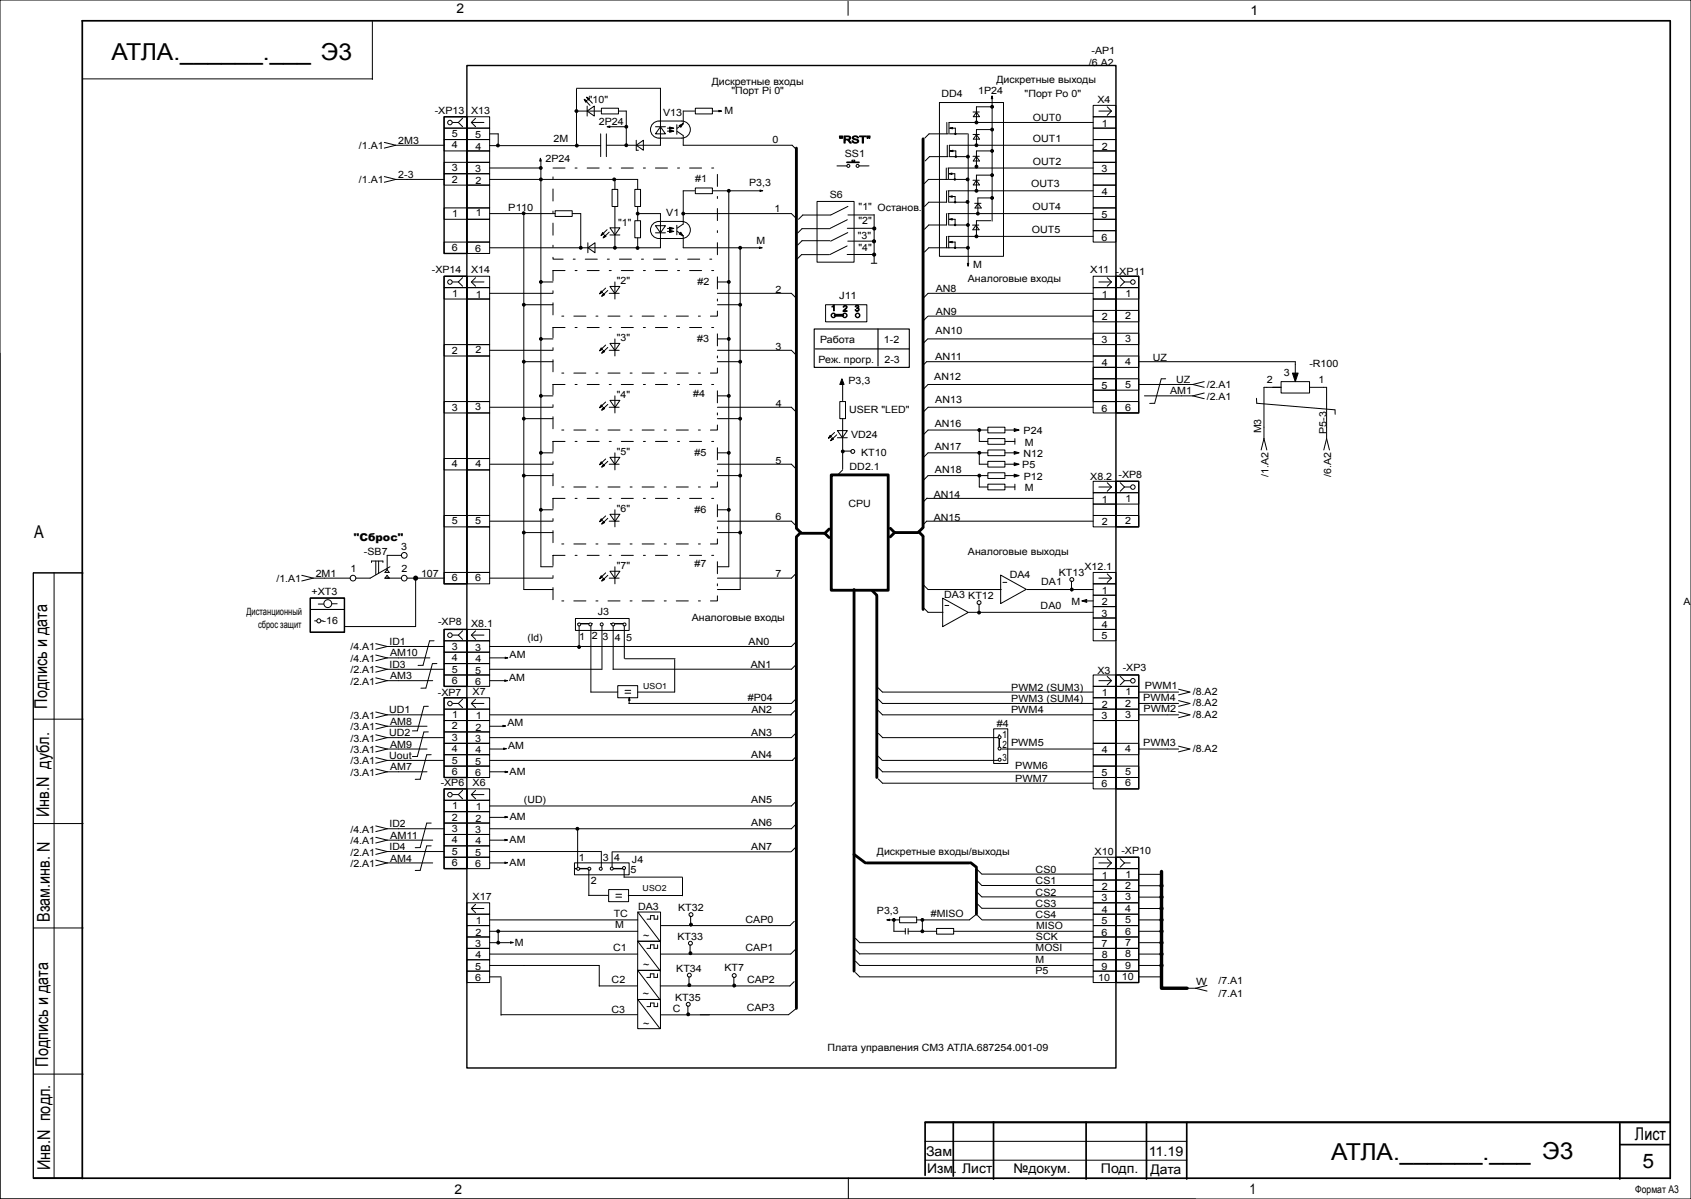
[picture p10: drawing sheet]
<svg xmlns="http://www.w3.org/2000/svg" width="594mm" height="421mm" viewBox="0 0 594 421" stroke-linecap="round" stroke-linejoin="round" font-family="sans-serif">
<g fill="none" stroke="#000" stroke-width=".35">
<path d="M0 0h594v421h-594zM130.8 7.5v20.4M297.9 .4v5M29 27.7h101.9M202 39h9M202.5 31h29.5v20h-19M202.5 31.3v19.7M205.4 35.1l1.8 1.9M206.3 39l2.5-1.7v3.5zM206.3 34.3l1.8 2M206.3 37.3v3.5M211.3 38h6v2h-6z"/>
<path d="M217.3 39h2.7v12.3M244 39h-4v4.5M244.2 38h6.1v2h-6.1zM250.3 39h2.7M135 50l4 1M139 51h4M139 51l-4 1M156 41h8v4h-8zM156 45h8v4h-8zM156 49h8v4h-8zM156 57h8v4h-8zM159 43h2"/>
<path d="M161 43l1.5 1.5M162.5 41.5l-1.5 1.5M172 51.1h39M190 56v143h4.2M211 47v8zM213 47v8zM213.8 44.5h6.4M223.5 51l2.5-1.7v3.5zM223.5 49.3v3.5h.8M229.6 43.2l1.9-.7h8a3 3 0 0 1 3 3 3 3 0 0 1-3 3h-8a3 3 0 0 1-2.8-2 3 3 0 0 1 .9-3.3zM230.3 44.5h3.4M232 44.5l1.7 2.5h-3.4z"/>
<path d="M234.5 46.1h1.7M234.5 45h1.7M237.8 43.8v3.4M237.9 46.2l2 1.3M239.9 43.6l-2 1.5M240 47.5v3.5h38.3l1.5 1.5M333 59h51M333.3 43h50.7M333.4 51h50.6M135 62l4 1M139 63h4M139 63l-4 1"/>
<path d="M156 73h8v4h-8zM156 61h8v4h-8zM172 63h52v3.5M172 75h23M184 75v132h10.2M195 74h6v2h-6zM204 75v11.8M215 66.5h2v6h-2zM216 63v3.5M216 72.5v14.5M223 77.5h2v6h-2zM223 66.5h2v6h-2z"/>
<path d="M224 75h8v12h-60M224 72.5v5M229.2 78.9a2.99 2.99 0 0 1 2.3-1.1h8a3 3 0 0 1 3 3 3 3 0 0 1-3 2.9h-8a3 3 0 0 1-2.7-1.7 3 3 0 0 1 .4-3.1zM230.3 79.3h3.4l-1.7 2.5zM237.8 79.1v3.4M239.9 78.8l-2 1.3M240 75h38l1.5 1.5M244 67h-4v11.8M244.2 66h6.1v2h-6.1zM250.3 67h16.7M256 67v132h-4M282 75.5h9.8"/>
<path d="M333 67h51M333 75h51M156 97h8v4h-8zM156 85h8v4h-8zM159 99h2M161 99l1.5 1.5M162.5 97.5l-1.5 1.5M190 99h4.2M206.5 87l2.5-1.7v3.5zM206.5 85.3v3.5M213.3 80.6l-2 1.9M214 81.5l-2 1.9"/>
<path d="M214.2 80h3.5l-1.7 2.5zM214.2 82.5h3.5M224 83.5v3.5M230.3 81.8h3.4M234.5 80.2h1.7M234.5 81.2h1.7M237.9 81.2l2 1.5M240 82.8v4.2h26.7M252 99h4M260 87v120h-8M333 83h51M392 97h8v4h-8z"/>
<path d="M393.5 97.5l1.5 1.5M395 99h2M395 99l-1.5 1.5M172 103h22.2M184 107h10.2M190 119h4.2M252 103h26l1.5 1.5M252 107h8M252 119h4M392 101h8v4h-8zM392 109h8v4h-8zM392 117h8v4h-8z"/>
<path d="M0 124v297h420M172 123h22.2M184 127h10.2M190 139h4.2M252 127h8M252 123h26l1.5 1.5M252 139h4M392 125h8v4h-8zM392 133h8v4h-8zM172 143h22.2M184 147h10.2M190 159h4.2"/>
<path d="M252 147h8M252 143h26l1.5 1.5M252 159h4M293.2 151.9l-2 1.8M293.9 152.7l-1.9 1.9M294.1 151.2h3.6l-1.8 2.5zM294.1 153.7h3.6M296 147v17.7M392 141h8v4h-8zM172 163h22.2M184 167h10.2M190 179h4.2"/>
<path d="M252 167h8M252 163h26l1.5 1.5M252 179h4M296 165l-1.5 1.5M392 169h8v4h-8zM392 173h8v4h-8zM393.5 169.5l1.5 1.5M395 171h2M395 171l-1.5 1.5M172 183h22.2M184 187h10.2M252 187h8"/>
<path d="M252 183h26l1.5 1.5M392 181h8v4h-8zM11.7 201.1h17.3v212.5h-17.3zM19 201.2v212.6M29.2 201.2h-17.5v212.6M172 203h22.2M279.5 201.5l-1.5 1.5h-26M156 221h8v4h-8zM156 225h8v4h-8zM156 229h8v4h-8zM156 233h8v4h-8zM156 237h8v4h-8z"/>
<path d="M159 223h2M161 223l1.5 1.5M162.5 221.5l-1.5 1.5M172 231h5.2M172 235h39.3M279.5 225.5l-1.5 1.5h-106M392 237h8v4h-8zM393.5 237.5l1.5 1.5M395 239h2M395 239l-1.5 1.5M11.7 252.5h17.5M156 245h8v4h-8z"/>
<path d="M156 249h8v4h-8zM156 253h8v4h-8zM156 257h8v4h-8zM159 247h2M161 247l1.5 1.5M162.5 245.5l-1.5 1.5M172 251h106M279.3 249.5l-1.6 1.5M279.5 257.5l-1.5 1.5h-106M156 277h8v4h-8zM156 261h8v4h-8zM156 265h8v4h-8z"/>
<path d="M156 269h8v4h-8zM159 279h2M161 279l1.5 1.5M162.5 277.5l-1.5 1.5M172 267h106.5M172 271h5.5M279.8 265.5l-1.5 1.5M11.7 289.2h17.5M156 281h8v4h-8zM156 285h8v4h-8zM156 289h8v4h-8zM156 293h8v4h-8z"/>
<path d="M156 297h8v4h-8zM172 295h5M172 291h106M172 299h39M279.5 281.5l-1.5 1.5h-106M279.5 297.5l-1.5 1.5M156 301h8v4h-8zM206.8 314.4h6.7M343.4 305.4l1.5 1.5M343.4 309.4l1.5 1.5M343.4 313.4l1.5 1.5M343.4 317.4l1.5 1.5"/>
<path d="M345 306.9h39M345 310.9h39M345 314.9h39M345 318.9h39M392 305h8v4h-8zM392 309h8v4h-8zM392 313h8v4h-8zM392 317h8v4h-8zM392 301h8v4h-8zM393.5 301.5l1.5 1.5M395 303h2M395 303l-1.5 1.5"/>
<path d="M11.7 325.8h17.5M300.5 329.5l1.5 1.5h82M300.5 337.5l1.5 1.5h82M300.5 333.5l1.5 1.5M302 334.9h82M335 327h49M343.4 321.4l1.5 1.5M392 321h8v4h-8zM392 325h8v4h-8zM392 329h8v4h-8zM392 333h8v4h-8zM392 337h8v4h-8z"/>
<path d="M300.5 341.5l1.5 1.5h82M392 341h8v4h-8zM416 347h4M420 347l4 1M424 346l-4 1M11.7 377.1h17.5M298 413.6v7.3M325 407.4h91.9M325 400.8h91.9"/>
<circle cx="158.1" cy="43" r=".8"/>
<circle cx="158.1" cy="99" r=".8"/>
<circle cx="397.9" cy="99" r=".8"/>
<circle cx="397.9" cy="171" r=".8"/>
<circle cx="158.1" cy="223" r=".8"/>
<circle cx="397.9" cy="239" r=".8"/>
<circle cx="158.1" cy="247" r=".8"/>
<circle cx="158.1" cy="279" r=".8"/>
</g>
<g fill="none" stroke="#000" stroke-width=".6">
<path d="M28.8 7.3h557.9M28.9 7.4v406.4M586.7 7.4v406.4M325 394.1h261.5M334.9 394v19M349 394v20M381.5 394v20M402.7 394v20M416.9 394.1v19.9M569 394.5v19.5M586.5 394h-261.5v18.7M569.1 401.9h17.4"/>
<path d="M586.7 413.7h-574.9"/>
</g>
<g fill="none" stroke="#000" stroke-width=".5">
<path d="M164 23h228v352h-228zM156 41h8v48h-8zM156 97h8v108h-8zM392 97h8v48h-8zM392 169h8v16h-8zM109 210h12v12h-12zM203 219h5M214.5 219h5M156 221h8v20h-8zM392 237h8v40h-8zM156 245h8v28h-8zM351 258v5"/>
<path d="M156 277h8v28h-8zM202 305h5M214.5 305h5M392 301h8v44h-8z"/>
</g>
<path d="M408 306v41h9" fill="none" stroke="#000" stroke-width="1.2"/>
<g fill="none" stroke="#000" stroke-width="1">
<path d="M279.8 52v133.3M324.3 48.7v136.3M292 166.8h20v40.5h-20zM279.8 188.7v165.4M279.8 185.5l1.4 1.5-1.4 1.5M281.5 187.3h8M291.3 185.8l-1.5 1.5 1.5 1.4M312.7 185.5l1.6 1.5-1.6 1.5M314.5 187h8M324.3 188.5v25.5M324.3 185.3l-1.5 1.5 1.5 1.5M306.5 207.5l1.5 1.5"/>
<path d="M308 209.3v63.7M304.5 303h36M341 302.9l2 1.6"/>
</g>
<g fill="#000" stroke="#000" stroke-width=".35">
<path d="M205.2 34.9l1.1 .6-.5 .4zM206 34.1l1.1 .6-.5 .5zM252.5 38.8l1 .2-1 .3zM213.3 44.5l.9-.2v.5zM235.2 45.7l1.5 .4-1.5 .4zM235.2 44.6l1.5 .4-1.5 .4zM238.5 44.1l1.4-.7-.7 1.3zM235.2 79.8l1.5 .4-1.5 .4zM267 66.7l1 .3-1 .2zM211.7 81.7l.5 .4-1.1 .6zM212.5 82.5l.4 .5-1 .6zM235.2 80.9l1.5 .3-1.5 .5z"/>
<path d="M238.5 82.2l.7-.7 .7 1.4zM266.7 86.8l1.1 .2-1.1 .3zM291.6 152.9l.5 .4-1.1 .6zM292.4 153.7l.4 .5-1.1 .6zM177.4 270.8l1 .3-1 .2z"/>
<circle cx="202.5" cy="39" r=".5"/>
<circle cx="220" cy="44.5" r=".5"/>
<circle cx="220" cy="51" r=".5"/>
<circle cx="190" cy="63" r=".5"/>
<circle cx="215.7" cy="63" r=".5"/>
<circle cx="224" cy="75" r=".5"/>
<circle cx="240" cy="75" r=".5"/>
<circle cx="256" cy="67" r=".5"/>
<circle cx="190" cy="99" r=".5"/>
<circle cx="204" cy="87" r=".5"/>
<circle cx="216" cy="87" r=".5"/>
<circle cx="256" cy="99" r=".5"/>
<circle cx="260" cy="87" r=".5"/>
<circle cx="184" cy="107" r=".5"/>
<circle cx="190" cy="119" r=".5"/>
<circle cx="256" cy="119" r=".5"/>
<circle cx="260" cy="107" r=".5"/>
<circle cx="184" cy="127" r=".5"/>
<circle cx="190" cy="139" r=".5"/>
<circle cx="256" cy="139" r=".5"/>
<circle cx="260" cy="127" r=".5"/>
<circle cx="184" cy="147" r=".5"/>
<circle cx="190" cy="159" r=".5"/>
<circle cx="256" cy="159" r=".5"/>
<circle cx="260" cy="147" r=".5"/>
<circle cx="184" cy="167" r=".5"/>
<circle cx="190" cy="179" r=".5"/>
<circle cx="256" cy="179" r=".5"/>
<circle cx="260" cy="167" r=".5"/>
<circle cx="184" cy="187" r=".5"/>
<circle cx="260" cy="187" r=".5"/>
</g>
<path d="M194.2 59h57.8v32h-57.8zM194.2 95h57.8v16h-57.8zM194.2 115h57.8v16h-57.8zM194.2 135h57.8v16h-57.8zM194.2 155h57.8v16h-57.8zM194.2 175h57.8v16h-57.8zM194.2 195h57.8v16h-57.8z" fill="none" stroke="#000" stroke-width=".35" stroke-dasharray="4.2 3.5 .7 3.5"/>
<g fill="#fff" stroke="#000" stroke-width=".35">
<circle cx="298" cy="58.3" r=".52"/>
<circle cx="301.2" cy="58.3" r=".52"/>
</g>
<path d="M297.5 57h4.2" fill="none" stroke="#000" stroke-width=".6"/>
<g fill="none" stroke="#000" stroke-width=".35">
<path d="M294 58.3h3.5M299.2 56.3h1.1v.5h-1.1zM301.7 58.3h3.5M216 99v6M212.8 101.2l-2 1.8M213.5 102l-1.9 1.9M214 103h3.5M214.3 100.6h3.5l-1.8 2.5zM216 119v6M212.8 121.2l-2 1.8M213.5 122l-1.9 1.8M214 123h3.5"/>
<path d="M214.3 120.6h3.5l-1.8 2.5zM216 139v6M212.8 141.2l-2 1.8M213.5 142l-1.9 1.9M214 143h3.5M214.3 140.6h3.5l-1.8 2.5zM216 159v6M212.8 161.2l-2 1.8M213.5 162l-1.9 1.9M214 163h3.5M214.3 160.6h3.5l-1.8 2.5zM216 179v6"/>
<path d="M212.8 181.2l-2 1.8M213.5 182l-1.9 1.9M214 183h3.5M214.3 180.6h3.5l-1.8 2.5zM216 199v6M202.1 217.2h18.9v4.2h-18.9zM212.8 201.1l-2 1.9M213.5 202l-1.9 1.9M214 203h3.5M214.3 200.6h3.5l-1.8 2.5z"/>
</g>
<g fill="#000" stroke="#000" stroke-width=".35">
<path d="M211.2 102.2l.5 .4-1.1 .6zM211.9 103l.5 .5-1 .6zM211.2 122.1l.5 .5-1.1 .6zM211.9 123l.5 .5-1 .6zM211.2 142.2l.5 .4-1.1 .6zM211.9 143l.5 .5-1 .6zM211.2 162.2l.5 .4-1.1 .6zM211.9 163l.5 .5-1 .6zM211.2 182.2l.5 .4-1.1 .6zM211.9 183l.5 .5-1 .6zM211.2 202.2l.5 .4-1.1 .6zM211.9 203l.5 .5-1 .6z"/>
<circle cx="224" cy="87.1" r=".5"/>
</g>
<g fill="#fff" stroke="#000" stroke-width=".35">
<circle cx="203.5" cy="219.3" r=".52"/>
<circle cx="207.4" cy="219.2" r=".52"/>
<circle cx="211.4" cy="219.2" r=".52"/>
</g>
<g fill="none" stroke="#000" stroke-width=".35">
<path d="M172 59h18M172 47h3v4M201 75h3M282 75.5l-1.5 1.5M296 135v5.8M295 141h2v6h-2zM203.4 219.8v7.3M207.6 219.8v23.3M211.5 219.8v15.3M324.5 205.5l1.5 1.5h25.7M172 239h5.2M279.5 233.5l-1.5 1.5"/>
<path d="M172 255h5.2M207.6 243h9.4M217 240.8h7v4.2h-7zM219.5 243.4h2M219.5 242.4h2M221 245v2M224 243h13M279.5 245.5l-1.5 1.5h-57.1M172 263h5.2M172 287h5.5M202.9 291v13.7M211.2 298.9v5.7"/>
<path d="M215 299.2v5.2M279.5 289.5l-1.5 1.5M172 303h5M213.8 312.4h7v4.2h-7zM216.3 315h2M216.3 314h2M220.7 314.4h19"/>
</g>
<g fill="#000" stroke="#000" stroke-width=".35">
<path d="M189.8 55.6l.3 1h-.5zM295.8 133l.7 2h-1.5zM177.3 238.8l1 .2-1 .3zM177.4 230.8l1 .2-1 .3zM176.6 254.7l1 .2-1 .3zM221.1 244.9l.2 1h-.5zM176.9 262.7l1 .2-1 .3zM177.3 294.7l1 .3-1 .2zM177.4 286.6l1 .3-1 .2zM177.3 302.7l1 .3-1 .2z"/>
<circle cx="189.9" cy="59" r=".5"/>
<circle cx="202.6" cy="51.1" r=".5"/>
<circle cx="183.9" cy="74.9" r=".5"/>
<circle cx="203.4" cy="227.2" r=".5"/>
<circle cx="202.8" cy="291" r=".5"/>
</g>
<circle cx="376.5" cy="203.5" r=".69" fill="#fff" stroke="#000" stroke-width=".35"/>
<g fill="none" stroke="#000" stroke-width=".35">
<path d="M384 37h8v4h-8zM386 39h4.3M388.9 37.5l1.5 1.5-1.5 1.5M164 45h8v4h-8zM164 41h8v4h-8zM164 49h8v4h-8zM164 53h8v4h-8zM164 57h8v4h-8zM165.7 43h4.3M167.1 41.5l-1.5 1.5 1.5 1.5M384 41h8v4h-8zM384 49h8v4h-8z"/>
<path d="M384 57h8v4h-8zM384 45h8v4h-8zM384 53h8v4h-8zM164 61h8v4h-8zM164 73h8v4h-8zM164 65h8v8h-8zM164 77h8v8h-8zM384 65h8v4h-8zM384 73h8v4h-8zM384 61h8v4h-8zM384 69h8v4h-8zM384 77h8v4h-8z"/>
<path d="M164 85h8v4h-8zM164 97h8v4h-8zM165.7 99h4.3M167.1 97.5l-1.5 1.5 1.5 1.5M384 81h8v4h-8zM164 101h8v4h-8zM164 105h8v16h-8zM164 121h8v4h-8zM164 125h8v16h-8zM164 141h8v4h-8zM164 145h8v16h-8zM164 161h8v4h-8z"/>
<path d="M164 165h8v16h-8zM164 185h8v16h-8zM164 181h8v4h-8zM164 201h8v4h-8zM324.5 213.5l1.5 1.5M340.3 215h43.7M376.4 204v3.5M382 211h2M384 201h8v4h-8zM384 205h8v4h-8zM384 209h8v4h-8zM384 213h8v4h-8z"/>
<path d="M384 217h8v4h-8zM386 203h4.3M388.9 201.5l1.5 1.5-1.5 1.5M164 225h8v4h-8zM164 221h8v4h-8zM164 229h8v4h-8zM164 233h8v4h-8zM164 237h8v4h-8zM165.7 223h4.3M167.1 221.5l-1.5 1.5 1.5 1.5M384 221h8v4h-8zM384 237h8v4h-8z"/>
<path d="M386 239h4.3M388.9 237.5l1.5 1.5-1.5 1.5M164 249h8v4h-8zM164 245h8v4h-8zM164 253h8v4h-8zM164 257h8v4h-8zM165.7 247h4.3M167.1 245.5l-1.5 1.5 1.5 1.5M308.5 241.5l1.5 1.5h74M308.5 245.5l1.5 1.5h74M308.5 249.5l1.5 1.5h74M384 241h8v4h-8z"/>
<path d="M384 245h8v4h-8zM384 249h8v4h-8zM164 261h8v4h-8zM164 265h8v4h-8zM164 269h8v4h-8zM164 277h8v4h-8zM165.7 279h4.3M167.1 277.5l-1.5 1.5 1.5 1.5M164 281h8v4h-8zM164 285h8v4h-8zM164 289h8v4h-8zM164 293h8v4h-8z"/>
<path d="M164 297h8v4h-8zM164 301h8v4h-8zM164 317h8v4h-8zM165.7 319h4.3M167.1 317.5l-1.5 1.5 1.5 1.5M201.8 303h19.2v4.2h-19.2zM384 301h8v4h-8zM384 305h8v4h-8zM384 309h8v4h-8zM384 313h8v4h-8zM384 317h8v4h-8zM386 303h4.3"/>
<path d="M388.9 301.5l1.5 1.5-1.5 1.5M164 321h8v4h-8zM164 325h8v4h-8zM164 329h8v4h-8zM164 333h8v4h-8zM164 337h8v4h-8zM172 327h52M172 323h52M172 335h52M172 331h7M172 339h12M175 327.3v3.7"/>
<path d="M210.5 339v7.3M224 330.5h8v10.3h-8zM224 330.5l8 10.5M224 320.2h8v10.3h-8zM224 320.2l8 10.5M231 331.8v1.2h-1.3v-1.2h-1.2v1.2h-1.3M231 321.5v1.2h-1.2v-1.2h-1.3v1.2h-1.2M279 323.5l-1.5 1.5h-45.2M279.3 333.5l-1.6 1.5h-45.7M312 323h4M314 323v4h4M316 322h6v2h-6z"/>
<path d="M318 326v2M319 327h10M319 326v2M324 323v4M329 326h6v2h-6zM343 321l-2.5 2h-18.5M345 323h39M384 321h8v4h-8zM384 325h8v4h-8zM384 329h8v4h-8zM384 333h8v4h-8zM384 337h8v4h-8z"/>
<path d="M164 341h8v4h-8zM172 343h4M176 356.3h48M176 343.3v13.2M210.5 346.2h13.5M224 340.7h8v10.2h-8zM224 340.7l8 10.5M224 350.9h8v10.3h-8zM224 350.9l7.8 10.2M231 341.9v1.3h-1.3v-1.3h-1.2v1.3h-1.3M231 352.2v1.2h-1.2v-1.2h-1.3v1.2h-1.2M232.2 356.3h17"/>
<path d="M279 344.7l-1.5 1.5h-45.5M279.5 354.3l-2.5 2h-31M384 341h8v4h-8z"/>
</g>
<g fill="#000" stroke="#000" stroke-width=".35">
<path d="M380 211l1.7-.5v1zM311.5 323l1-.2v.5z"/>
<circle cx="376.5" cy="207" r=".5"/>
<circle cx="175" cy="327" r=".5"/>
<circle cx="314" cy="323" r=".5"/>
<circle cx="324" cy="327" r=".5"/>
<circle cx="324" cy="323" r=".5"/>
</g>
<path d="M300 207v134M300 300l4 3M343 305v16" fill="none" stroke="#000" stroke-width="1"/>
<g fill="#fff" stroke="#000" stroke-width=".35">
<circle cx="203.1" cy="305.1" r=".52"/>
<circle cx="207" cy="305" r=".52"/>
<circle cx="211" cy="305" r=".52"/>
</g>
<path d="M206.8 305.2v9.3" fill="none" stroke="#000" stroke-width=".35"/>
<circle cx="257.9" cy="342.5" r=".69" fill="#fff" stroke="#000" stroke-width=".35"/>
<path d="M326 215h5.3M331.9 212.6h1.4M257.8 343v3.5" fill="none" stroke="#000" stroke-width=".35"/>
<g fill="#000" stroke="#000" stroke-width=".35">
<path d="M179.3 330.7l1 .3-1 .2z"/>
<circle cx="175" cy="331" r=".5"/>
<circle cx="257.9" cy="346" r=".5"/>
</g>
<circle cx="343.9" cy="211.6" r=".69" fill="#fff" stroke="#000" stroke-width=".35"/>
<g fill="none" stroke="#000" stroke-width=".35">
<path d="M330 36h22.5v54h-22.5zM341.8 39.3h2.2M343 39.4l1.1 1.6h-2.2zM348 37.5h-5v5.5M348.5 34v43.7M332.4 59v4M332.6 43v4M332.7 51v4M333 47h-6.7l-1.5 1.5M333 55h-6.5l-1.5 1.5M333.6 47h6.2M333.6 45h2v2"/>
<path d="M333.7 55h6.1M333.7 53h2.1v2M340.1 47v45.9M341.8 54.9h2.2M341.8 47.2h2.2M343 54.9l1.1 1.6h-2.2zM343 47.3l1.1 1.6h-2.2zM348 53h-5v5.5M348 45.5h-5v5.5M332.5 67v4h-6.3l-1.4 1.5M332.5 75v4h-6.3l-1.4 1.5M333 63h-6.8l-1.6 1.5"/>
<path d="M333.4 63h6.3M333.4 61h2v2M333.5 71h6M333.5 69h2v2M333.5 77h2v2M333.5 79h6M341.6 79h2.2M341.8 63.3h2.2M342.4 71.4h2.2M342.8 79.1l1.1 1.6h-2.2zM343 63.4l1.1 1.5h-2.2zM343.6 71.5l1.1 1.5h-2.2z"/>
<path d="M348 61.5h-5v5.5M348 77.5h-5v5.5M348.5 69.5h-5v5.5M332.5 83v4M333.5 85h2v2M339.8 87h-13.6l-1.4 1.5M331.1 210l9 5-9 5zM343.9 212.1v2.5M184 339h26.5"/>
</g>
<g fill="#000" stroke="#000" stroke-width=".35">
<path d="M348.5 33.6l.2 1h-.5zM333.6 45l1-.2v.5zM333.8 53l1-.2v.5zM333.4 61l1-.2v.5zM333.5 69l1-.2v.5zM333.5 77l1-.2v.5zM333.5 85l1-.2v.5zM339.8 92.5h.5l-.2 1z"/>
<circle cx="348.5" cy="37.5" r=".5"/>
<circle cx="335.6" cy="47" r=".25"/>
<circle cx="335.7" cy="55" r=".25"/>
<circle cx="340" cy="55" r=".5"/>
<circle cx="343" cy="43" r=".5"/>
<circle cx="343" cy="58.5" r=".5"/>
<circle cx="343" cy="51" r=".5"/>
<circle cx="348.5" cy="45.5" r=".5"/>
<circle cx="348.5" cy="53" r=".5"/>
<circle cx="335.4" cy="63" r=".25"/>
<circle cx="335.5" cy="79" r=".25"/>
<circle cx="335.5" cy="71" r=".25"/>
<circle cx="339.9" cy="70.9" r=".5"/>
<circle cx="339.9" cy="63" r=".5"/>
<circle cx="340" cy="79" r=".5"/>
<circle cx="343" cy="67" r=".5"/>
<circle cx="343.5" cy="75" r=".5"/>
<circle cx="348.5" cy="69.5" r=".5"/>
<circle cx="348.5" cy="61.5" r=".5"/>
<circle cx="335.5" cy="87" r=".25"/>
<circle cx="340" cy="87" r=".5"/>
<circle cx="343" cy="83" r=".5"/>
<circle cx="343.9" cy="215.1" r=".5"/>
</g>
<path d="M333.3 47.1v-4M333.5 55.1v-4M333.1 63.1v-4M333.2 71.1v-4M333.2 79.1v-4M333.2 87.1v-4" fill="none" stroke="#000" stroke-width=".35" stroke-dasharray="8.5 3.5"/>
<g fill="#fff" stroke="#000" stroke-width=".35">
<circle cx="215.4" cy="219.3" r=".52"/>
<circle cx="219.4" cy="219.3" r=".52"/>
</g>
<path d="M215.4 219.7v15.4M219.3 219.8v11.4M215.3 235h62.7M219.5 231.3h17.6M237 231.6v11.4" fill="none" stroke="#000" stroke-width=".35"/>
<circle cx="214.9" cy="305" r=".52" fill="#fff" stroke="#000" stroke-width=".35"/>
<path d="M215 299.1h62.9" fill="none" stroke="#000" stroke-width=".35"/>
<circle cx="219.2" cy="304.8" r=".52" fill="#fff" stroke="#000" stroke-width=".35"/>
<g fill="none" stroke="#000" stroke-width=".35">
<path d="M287 70.7h13v21.4h-13zM297.6 77.2l-6 3M297.8 75.5h9.2M297.8 72.5l-6 3M307.1 75.3v17M291.4 89.4h-9.8l-1.5 1.5M291.5 80.3h-9.8l-1.5 1.5M291.5 84.5h-9.8l-1.5 1.5M297.6 89.4h9.4M297.6 86.4l-6 3M297.6 80.2h9.2M297.8 84.7h9.1"/>
<path d="M297.8 81.7l-6 3M306 92.4h2M384 97h8v4h-8zM386 99h4.3M388.9 97.5l1.5 1.5-1.5 1.5M290 107h14.5v6h-14.5zM325.9 111.1l-1.5 1.5M325.9 119l-1.5 1.5M326 111h58M326 119h58M384 101h8v4h-8zM384 105h8v20h-8z"/>
<path d="M384 109h8v4h-8zM384 117h8v4h-8zM384 103h-58l-1.5 1.5M384 129h8v12h-8zM384 125h8v4h-8zM384 133h8v4h-8zM384 129h8v4h-8zM384 137h8v4h-8zM384 127h-58.5l-1.5 1.5M384 135h-58l-1.5 1.5M344 151v4h3M344 159v4h3"/>
<path d="M347 150h6v2h-6zM347 154h6v2h-6zM347 158h6v2h-6zM347 151h-21l-1.5 1.5M347 159h-21l-1.5 1.5M353 151h3.5M353 155h3.5M353 159h3.5M356.5 154v2M384 141h8v4h-8zM384 143h-58l-1.5 1.5M344 167v4h3"/>
<path d="M347 162h6v2h-6zM347 166h6v2h-6zM347 170h6v2h-6zM347 167h-21l-1.5 1.5M353 163h3.5M353 167h3.5M353 171h3.5M356.5 170v2M325.5 183l-1.5 1.5M351.5 201.9l9 5-9 5zM352.3 204.5h1.4M360.7 207h23.3"/>
<path d="M310 259h41M384 253h8v8h-8zM308.4 265.5l1.5 1.5M308.5 269.5l1.5 1.5h74M308.5 273.5l1.5 1.5h74M351.9 263h32.1M384 261h8v4h-8zM384 269h8v4h-8zM384 273h8v4h-8zM384 265h8v4h-8zM219.2 308h20.4M219.2 305.2v2.8"/>
<path d="M239.7 308.1v6.4"/>
</g>
<g fill="#000" stroke="#000" stroke-width=".35">
<path d="M356.3 150.5l1.7 .5-1.7 .5zM356.3 158.5l1.7 .5-1.7 .5zM356.3 166.5l1.7 .5-1.7 .5zM356.3 162.5l1.7 .5-1.7 .5z"/>
<circle cx="174.9" cy="51.1" r=".5"/>
<circle cx="307" cy="84.7" r=".55"/>
<circle cx="307.1" cy="89.4" r=".55"/>
<circle cx="307.1" cy="80.2" r=".55"/>
<circle cx="344" cy="151" r=".5"/>
<circle cx="344" cy="159" r=".5"/>
<circle cx="344" cy="167" r=".5"/>
</g>
<g fill="none" stroke="#000" stroke-width=".5">
<circle cx="292.7" cy="110.7" r=".75"/>
<circle cx="296.7" cy="110.7" r=".75"/>
<circle cx="301.2" cy="110.7" r=".75"/>
</g>
<path d="M293.3 110.7h2.8" fill="none" stroke="#000" stroke-width="1"/>
<circle cx="299.6" cy="158.5" r=".69" fill="#fff" stroke="#000" stroke-width=".35"/>
<path d="M295.6 158.4h3.5" fill="none" stroke="#000" stroke-width=".35"/>
<circle cx="296.1" cy="158.5" r=".5" fill="#000" stroke="#000" stroke-width=".35"/>
<circle cx="242.7" cy="321.2" r=".69" fill="#fff" stroke="#000" stroke-width=".35"/>
<path d="M242.6 321.7v3.5" fill="none" stroke="#000" stroke-width=".35"/>
<circle cx="242.7" cy="324.7" r=".5" fill="#000" stroke="#000" stroke-width=".35"/>
<circle cx="242.5" cy="331.2" r=".69" fill="#fff" stroke="#000" stroke-width=".35"/>
<path d="M242.4 331.7v3.5" fill="none" stroke="#000" stroke-width=".35"/>
<circle cx="242.5" cy="334.7" r=".5" fill="#000" stroke="#000" stroke-width=".35"/>
<circle cx="242.1" cy="342.4" r=".69" fill="#fff" stroke="#000" stroke-width=".35"/>
<path d="M242 342.9v3.5" fill="none" stroke="#000" stroke-width=".35"/>
<circle cx="242.1" cy="345.9" r=".5" fill="#000" stroke="#000" stroke-width=".35"/>
<circle cx="241.8" cy="352.6" r=".69" fill="#fff" stroke="#000" stroke-width=".35"/>
<g fill="none" stroke="#000" stroke-width=".35">
<path d="M325.5 175h58.5M325.7 174.9l-1.5 1.5M384 173h8v4h-8zM384 177h8v4h-8zM384 169h8v4h-8zM386 171h4.3M388.9 169.5l1.5 1.5-1.5 1.5M325.5 183h58.5M384 181h8v4h-8zM308.6 257.5l1.5 1.5M349 255.9h5v12.2h-5zM310 267h40.4"/>
<path d="M241.6 353.1v3.5"/>
</g>
<circle cx="241.8" cy="356.1" r=".5" fill="#000" stroke="#000" stroke-width=".35"/>
<path d="M286 115.5h33.4v13.5h-33.4zM308.4 115.5v13M286.4 122.5h33" fill="none" stroke="#000" stroke-width=".4"/>
<g fill="#fff" stroke="#000" stroke-width=".35">
<circle cx="351.1" cy="266.8" r=".52"/>
<circle cx="351.1" cy="262.8" r=".52"/>
<circle cx="351.1" cy="258.8" r=".52"/>
</g>
<g fill="none" stroke="#000" stroke-width=".35">
<path d="M143 51h13M143 63h13M156 101h8v4h-8zM156 121h8v4h-8zM400 127h55v7M400 135h19M402 139h17M409.5 133h-1.6l-2.3 8.6h-1.7M419 139l4 1M419 135l4 1M423 138l-4 1M423 134l-4 1"/>
<path d="M441.4 139.9l.1 1.7 27.4 2.3 .1 1.6M450 134h10v4h-10zM450 136h-6v18M460 136h6v18M156 141h8v4h-8zM444 154l1 4M444 154l-1 4M466 154l1 4M466 154l-1 4M156 161h8v4h-8zM130.5 197.5v-.5h4v.5M132 197v4.8"/>
<path d="M133 197v4.3M137 199l-7 4h-5M141 195h-5v5.1M156 181h8v4h-8zM106 202l4 1M109 214h12v8h-12zM109 210h12v4h-12zM110 203h13M110 203l-4 1M110.5 218h.7M111.8 212.1h2M113.5 218h-.8"/>
<path d="M116.6 212h1.8M136 200l.7 1h-1.5zM141 203h-5.8l.8-1 .7 1M143 203h13M146 203v17h-25M156 201h8v4h-8zM132 226l4 1M132 230l4 1M132 238l4 1M132 234l4 1M136 227h20M136 227l-4 1"/>
<path d="M136 231h15M136 231l-4 1M136 239h16M136 239l-4 1M136 235h20M136 235l-4 1M150.9 225l-2.3 8.6h-1.7M152.5 225h-1.6M153.5 233h-1.6l-2.3 8.6h-1.7M132 254l4 1M132 258l4 1M132 250l4 1"/>
<path d="M136 251h20M136 255h14M136 255l-4 1M136 259h20M136 259l-4 1M136 251l-4 1M150.5 248h-1.6l-2.3 8.6h-1.7M150.5 257h-1.6l-2.3 8.6h-1.7M392 241h8v4h-8zM392 245h8v4h-8zM392 249h8v4h-8zM400 243h14"/>
<path d="M400 247h14M400 251h14M414 242l4 1-4 1M414 246l4 1-4 1M414 250l4 1-4 1M132 262l4 1M132 266l4 1M132 270l4 1M136 263h14M136 263l-4 1M136 267h20M136 267l-4 1"/>
<path d="M136 271h14M136 271l-4 1M151.5 265h-1.6l-2.3 8.6h-1.7M392 261h8v4h-8zM392 269h8v4h-8zM392 273h8v4h-8zM400 263h14M414 262l4 1-4 1M132 298l4 1M132 290l4 1M132 294l4 1M136 299h20"/>
<path d="M136 299l-4 1M136 291h20M136 291l-4 1M136 295h16M136 295l-4 1M151.5 289h-1.6l-2.3 8.6h-1.7M151.5 297h-1.6l-2.3 8.6h-1.7M132 302l4 1M136 303h16M136 303l-4 1M400 307h8v36h-8M400 311h8"/>
<path d="M400 315h8M400 319h8M400 323h8M400 327h8M400 331h8M400 335h8M400 339h8M408 347h8"/>
<circle cx="142" cy="195" r="1"/>
<circle cx="112" cy="218" r=".72"/>
<circle cx="115.1" cy="212" r="1.38"/>
<circle cx="124" cy="203" r="1"/>
<circle cx="142" cy="203" r="1"/>
</g>
<path d="M454 131h2l-1 3z" fill="#000" stroke="#000" stroke-width=".35"/>
<g fill="#000">
<circle cx="146" cy="203" r=".9"/>
<circle cx="408" cy="311" r=".75"/>
<circle cx="408" cy="319" r=".75"/>
<circle cx="408" cy="315" r=".75"/>
<circle cx="408" cy="327" r=".75"/>
<circle cx="408" cy="323" r=".75"/>
<circle cx="408" cy="331" r=".75"/>
<circle cx="408" cy="335" r=".75"/>
<circle cx="408" cy="339" r=".75"/>
</g>
<g font-size="8.2">
<text x="39.2" y="21">АТЛА.______.___ Э3</text>
<text x="467.6" y="407.2">АТЛА.______.___ Э3</text>
</g>
<text font-size="7" x="577" y="410">5</text>
<g font-size="6.2">
<text x="11.9" y="189">A</text>
<text x="16.6" y="248.9" transform="rotate(-90 16.6 248.9)">Подпись и дата</text>
<text x="17.3" y="287" transform="rotate(-90 17.3 287)">Инв.N дубл.</text>
<text x="17.5" y="323.7" transform="rotate(-90 17.5 323.7)">Взам.инв. N</text>
<text x="16.9" y="374.5" transform="rotate(-90 16.9 374.5)">Подпись и дата</text>
<text x="574.3" y="400.3">Лист</text>
<text x="17.6" y="410.9" transform="rotate(-90 17.6 410.9)">Инв.N подл.</text>
</g>
<text font-size="5" x="438.9" y="419.4">1</text>
<g font-size="4.7">
<text x="160.3" y="4.7">2</text>
<text x="439.3" y="5.3">1</text>
<text x="325.3" y="406">Зам</text>
<text x="403.5" y="406">11.19</text>
<text x="325.7" y="412">Изм.</text>
<text x="338" y="412">Лист</text>
<text x="356" y="412">№докум.</text>
<text x="386.7" y="412">Подп.</text>
<text x="404.1" y="412.2">Дата</text>
<text x="159.6" y="419.4">2</text>
</g>
<text font-size="3.8" x="124.3" y="190">&quot;Сброс&quot;</text>
<text font-size="3.7" x="574.4" y="419">Формат А3</text>
<g font-size="3.5">
<text x="382.5" y="23">/6.A2</text>
<text x="383.4" y="19">-AP1</text>
<text x="250" y="30">Дискретные входы</text>
<text x="350" y="29">Дискретные выходы</text>
<text x="206.9" y="36">&quot;10&quot;</text>
<text x="256.9" y="33">&quot;Порт Pi 0&quot;</text>
<text x="330.7" y="34">DD4</text>
<text x="343.6" y="33">1P24</text>
<text x="359.9" y="34">&quot;Порт Po 0&quot;</text>
<text x="385.5" y="36">X4</text>
<text x="152.7" y="40">-XP13</text>
<text x="165.5" y="40">X13</text>
<text x="232.9" y="40.8">V13</text>
<text x="254.4" y="40">M</text>
<text x="210.3" y="44">2P24</text>
<text x="362.8" y="42.5">OUT0</text>
<text x="387.1" y="44.5">1</text>
<text x="126.1" y="52.4">/1.A1</text>
<text x="139.9" y="50.5">2M3</text>
<text x="158.7" y="48.1">5</text>
<text x="158.7" y="52.1">4</text>
<text x="167" y="48.5">5</text>
<text x="167" y="52.5">4</text>
<text x="194.5" y="50">2M</text>
<text x="271.4" y="50.2">0</text>
<text x="294.7" y="50.2">&quot;RST&quot;</text>
<text x="362.8" y="50">OUT1</text>
<text x="387" y="52.5">2</text>
<text x="191.6" y="57">2P24</text>
<text x="296.7" y="55">SS1</text>
<text x="362.8" y="58">OUT2</text>
<text x="126.1" y="64.4">/1.A1</text>
<text x="139.9" y="62.5">2-3</text>
<text x="158.7" y="60.1">3</text>
<text x="158.7" y="64.1">2</text>
<text x="167" y="60.5">3</text>
<text x="167" y="64.5">2</text>
<text x="244.2" y="64">#1</text>
<text x="263.1" y="65.1">P3,3</text>
<text x="362.2" y="65.6">OUT3</text>
<text x="386.9" y="60.5">3</text>
<text x="291.5" y="69.5">S6</text>
<text x="387" y="68.5">4</text>
<text x="158.8" y="76.1">1</text>
<text x="167.1" y="76">1</text>
<text x="178.6" y="74">P110</text>
<text x="234" y="76">V1</text>
<text x="272.1" y="74.5">1</text>
<text x="301.6" y="73.7">&quot;1&quot; Останов.</text>
<text x="362.7" y="73.6">OUT4</text>
<text x="386.9" y="76.5">5</text>
<text x="217.1" y="79.3">&quot;1&quot;</text>
<text x="301.4" y="84">&quot;3&quot;</text>
<text x="301.6" y="78.8">&quot;2&quot;</text>
<text x="362.5" y="81.8">OUT5</text>
<text x="158.7" y="88.1">6</text>
<text x="167" y="88.5">6</text>
<text x="265.7" y="85.7">M</text>
<text x="301.6" y="88.2">&quot;4&quot;</text>
<text x="386.9" y="84.5">6</text>
<text x="341.8" y="94">M</text>
<text x="151.7" y="96">-XP14</text>
<text x="165.5" y="96">X14</text>
<text x="216.6" y="99.8">&quot;2&quot;</text>
<text x="245" y="100">#2</text>
<text x="340" y="99">Аналоговые входы</text>
<text x="383" y="96">X11 -XP11</text>
<text x="158.8" y="104.1">1</text>
<text x="167.1" y="104.5">1</text>
<text x="272.4" y="102.8">2</text>
<text x="294.8" y="105">J11</text>
<text x="328.7" y="102.5">AN8</text>
<text x="387.1" y="104.5">1</text>
<text x="395.4" y="104.1">1</text>
<text x="328.8" y="110.5">AN9</text>
<text x="387" y="112.5">2</text>
<text x="395.3" y="112.1">2</text>
<text x="216.6" y="119.8">&quot;3&quot;</text>
<text x="328.6" y="117.4">AN10</text>
<text x="158.7" y="124.1">2</text>
<text x="167" y="124">2</text>
<text x="245" y="120">#3</text>
<text x="272.4" y="122.8">3</text>
<text x="288.1" y="120.5">Работа</text>
<text x="310.5" y="120.5">1-2</text>
<text x="386.9" y="120.5">3</text>
<text x="395.2" y="120.1">3</text>
<text x="287.6" y="127.5">Реж. прогр.</text>
<text x="310.7" y="127.5">2-3</text>
<text x="328.5" y="126.2">AN11</text>
<text x="387" y="128.5">4</text>
<text x="395.3" y="128.1">4</text>
<text x="405" y="126.7">UZ</text>
<text x="460" y="129">-R100</text>
<text x="298" y="135">P3,3</text>
<text x="328.2" y="133.5">AN12</text>
<text x="386.9" y="136.5">5</text>
<text x="395.2" y="136.1">5</text>
<text x="413.1" y="134.5">UZ</text>
<text x="423.9" y="136.4">/2.A1</text>
<text x="445" y="134.5">2</text>
<text x="450.9" y="132">3</text>
<text x="463.1" y="134.5">1</text>
<text x="167" y="144">3</text>
<text x="216.6" y="139.8">&quot;4&quot;</text>
<text x="243.4" y="139.3">#4</text>
<text x="272.5" y="142.8">4</text>
<text x="328.5" y="141.6">AN13</text>
<text x="411" y="138.5">AM1</text>
<text x="423.9" y="140.4">/2.A1</text>
<text x="158.7" y="144.1">3</text>
<text x="298.3" y="145">USER &quot;LED&quot;</text>
<text x="328.4" y="150">AN16</text>
<text x="386.9" y="144.5">6</text>
<text x="395.2" y="144.1">6</text>
<text x="298.9" y="153.9">VD24</text>
<text x="359.6" y="152.5">P24</text>
<text x="443" y="152.2" transform="rotate(-90 443 152.2)">M3</text>
<text x="466" y="152.3" transform="rotate(-90 466 152.3)">P5-3</text>
<text x="216.6" y="159.8">&quot;5&quot;</text>
<text x="243.9" y="160">#5</text>
<text x="302.5" y="160">KT10</text>
<text x="328.4" y="158">AN17</text>
<text x="359.5" y="160.5">N12</text>
<text x="359.9" y="156.5">M</text>
<text x="158.7" y="164.1">4</text>
<text x="167" y="164">4</text>
<text x="272.4" y="162.8">5</text>
<text x="298.4" y="165">DD2.1</text>
<text x="328.4" y="166">AN18</text>
<text x="359.1" y="164.5">P5</text>
<text x="392.9" y="168">-XP8</text>
<text x="445.6" y="167.4" transform="rotate(-90 445.6 167.4)">/1.A2</text>
<text x="467.6" y="167.4" transform="rotate(-90 467.6 167.4)">/6.A2</text>
<text x="359.6" y="168.5">P12</text>
<text x="359.9" y="172.5">M</text>
<text x="383" y="168.5">X8.2</text>
<text x="216.6" y="179.8">&quot;6&quot;</text>
<text x="298" y="178">CPU</text>
<text x="328" y="175">AN14</text>
<text x="387.1" y="176.5">1</text>
<text x="395.4" y="176.1">1</text>
<text x="158.7" y="184.1">5</text>
<text x="167" y="184">5</text>
<text x="243.9" y="180">#6</text>
<text x="272.4" y="182.8">6</text>
<text x="328" y="183">AN15</text>
<text x="387" y="184.5">2</text>
<text x="395.3" y="184.1">2</text>
<text x="127.8" y="195">-SB7</text>
<text x="140.9" y="193">3</text>
<text x="340" y="195">Аналоговые выходы</text>
<text x="110.9" y="202.5">2M1</text>
<text x="123.1" y="201">1</text>
<text x="141" y="201">2</text>
<text x="147.9" y="202.7">107</text>
<text x="216.6" y="199.7">&quot;7&quot;</text>
<text x="243.9" y="199">#7</text>
<text x="272.4" y="202.8">7</text>
<text x="354.7" y="203">DA4</text>
<text x="371.9" y="202.2">KT13</text>
<text x="380.9" y="200">X12.1</text>
<text x="97.1" y="204.4">/1.A1</text>
<text x="109.4" y="209">+XT3</text>
<text x="158.7" y="204.1">6</text>
<text x="167" y="204">6</text>
<text x="365.7" y="205.4">DA1</text>
<text x="387.1" y="208.5">1</text>
<text x="86.5" y="216">Дистанционный</text>
<text x="210" y="216">J3</text>
<text x="331.7" y="210">DA3 KT12</text>
<text x="365.6" y="214">DA0</text>
<text x="376.4" y="212.5">M</text>
<text x="387" y="212.5">2</text>
<text x="591.3" y="212.6">A</text>
<text x="90.6" y="220.5">сброс защит</text>
<text x="113.3" y="219">-16</text>
<text x="153.9" y="219.5">-XP8</text>
<text x="165.5" y="220">X8.1</text>
<text x="243" y="218">Аналоговые входы</text>
<text x="386.9" y="216.5">3</text>
<text x="387" y="220.5">4</text>
<text x="136.8" y="226.5">ID1</text>
<text x="185.2" y="225">(Id)</text>
<text x="203.4" y="224.6">1</text>
<text x="207.9" y="224.5">2</text>
<text x="211.7" y="224.5">3</text>
<text x="216" y="225">4</text>
<text x="219.9" y="225">5</text>
<text x="263" y="226.5">AN0</text>
<text x="386.9" y="224.5">5</text>
<text x="123.1" y="228.4">/4.A1</text>
<text x="123.1" y="232.4">/4.A1</text>
<text x="137" y="230.5">AM10</text>
<text x="158.7" y="228.1">3</text>
<text x="158.7" y="232.1">4</text>
<text x="167" y="228.5">3</text>
<text x="167" y="232.5">4</text>
<text x="179" y="231">AM</text>
<text x="123.1" y="236.4">/2.A1</text>
<text x="136.8" y="234.5">ID3</text>
<text x="137" y="238.5">AM3</text>
<text x="158.7" y="236.1">5</text>
<text x="167" y="236.5">5</text>
<text x="178.9" y="239">AM</text>
<text x="263.7" y="234.5">AN1</text>
<text x="385.5" y="236.5">X3</text>
<text x="394.4" y="235.5">-XP3</text>
<text x="123.1" y="240.4">/2.A1</text>
<text x="153.8" y="244.5">-XP7</text>
<text x="158.7" y="240.1">6</text>
<text x="166" y="244">X7</text>
<text x="167" y="240.5">6</text>
<text x="355.2" y="242.5">PWM2 (SUM3)</text>
<text x="387.1" y="244.5">1</text>
<text x="395.4" y="244.1">1</text>
<text x="402.2" y="242">PWM1</text>
<text x="419" y="244">/8.A2</text>
<text x="136.7" y="250.5">UD1</text>
<text x="262.7" y="246">#P04</text>
<text x="263.9" y="250.5">AN2</text>
<text x="355.2" y="250.5">PWM4</text>
<text x="355.2" y="246.5">PWM3 (SUM4)</text>
<text x="387" y="248.5">2</text>
<text x="395.3" y="248.1">2</text>
<text x="401.6" y="246">PWM4</text>
<text x="401.7" y="250">PWM2</text>
<text x="419" y="248">/8.A2</text>
<text x="123.1" y="256.4">/3.A1</text>
<text x="123.1" y="252.4">/3.A1</text>
<text x="137" y="254.5">AM8</text>
<text x="158.7" y="256.1">2</text>
<text x="158.8" y="252.1">1</text>
<text x="167" y="256.5">2</text>
<text x="167.1" y="252.5">1</text>
<text x="178.2" y="254.9">AM</text>
<text x="350.2" y="255.3">#4</text>
<text x="386.9" y="252.5">3</text>
<text x="395.2" y="252.1">3</text>
<text x="419" y="252">/8.A2</text>
<text x="123.1" y="260.4">/3.A1</text>
<text x="136.7" y="258.5">UD2</text>
<text x="137" y="262.5">AM9</text>
<text x="158.7" y="260.1">3</text>
<text x="167" y="260.5">3</text>
<text x="178.5" y="262.9">AM</text>
<text x="263.9" y="258.5">AN3</text>
<text x="352" y="259">1</text>
<text x="352.1" y="262.6">2</text>
<text x="355.2" y="262">PWM5</text>
<text x="401.6" y="262">PWM3</text>
<text x="123.1" y="264.4">/3.A1</text>
<text x="123.1" y="268.4">/3.A1</text>
<text x="136.7" y="266.5">Uout</text>
<text x="158.7" y="268.1">5</text>
<text x="158.7" y="264.1">4</text>
<text x="167" y="268.5">5</text>
<text x="167" y="264.5">4</text>
<text x="263.9" y="266">AN4</text>
<text x="352.1" y="267.2">3</text>
<text x="387" y="264.5">4</text>
<text x="395.3" y="264.1">4</text>
<text x="419" y="264">/8.A2</text>
<text x="123.1" y="272.4">/3.A1</text>
<text x="137" y="270.5">AM7</text>
<text x="158.7" y="272.1">6</text>
<text x="167" y="272.5">6</text>
<text x="179" y="272.2">AM</text>
<text x="356.7" y="270">PWM6</text>
<text x="356.7" y="274.5">PWM7</text>
<text x="386.9" y="272.5">5</text>
<text x="395.2" y="272.1">5</text>
<text x="154.8" y="276">-XP6</text>
<text x="166" y="276">X6</text>
<text x="386.9" y="276.5">6</text>
<text x="395.2" y="276.1">6</text>
<text x="158.8" y="284.1">1</text>
<text x="167.1" y="284.5">1</text>
<text x="179.1" y="287.9">AM</text>
<text x="184" y="282">(UD)</text>
<text x="263.9" y="282">AN5</text>
<text x="123.1" y="292.4">/4.A1</text>
<text x="136.8" y="290.5">ID2</text>
<text x="158.7" y="292.1">3</text>
<text x="158.7" y="288.1">2</text>
<text x="167" y="292.5">3</text>
<text x="167" y="288.5">2</text>
<text x="263.9" y="290">AN6</text>
<text x="123.1" y="296.4">/4.A1</text>
<text x="136.8" y="298.5">ID4</text>
<text x="137" y="294.5">AM11</text>
<text x="158.7" y="296.1">4</text>
<text x="167" y="296.5">4</text>
<text x="179" y="296">AM</text>
<text x="263.9" y="298.5">AN7</text>
<text x="123.1" y="300.4">/2.A1</text>
<text x="123.1" y="304.4">/2.A1</text>
<text x="137" y="302.5">AM4</text>
<text x="158.7" y="300.1">5</text>
<text x="158.7" y="304.1">6</text>
<text x="167" y="300.5">5</text>
<text x="167" y="304.5">6</text>
<text x="179" y="304">AM</text>
<text x="203.3" y="302.3">1</text>
<text x="211.8" y="302.5">3</text>
<text x="215.8" y="302.5">4</text>
<text x="222" y="303">J4</text>
<text x="308" y="300.2">Дискретные входы/выходы</text>
<text x="384.5" y="300.2">X10</text>
<text x="393.9" y="300">-XP10</text>
<text x="207.6" y="310.3">2</text>
<text x="221.5" y="306.5">5</text>
<text x="363.8" y="306.5">CS0</text>
<text x="363.8" y="310.5">CS1</text>
<text x="387.1" y="308.5">1</text>
<text x="395.4" y="308.1">1</text>
<text x="166" y="316">X17</text>
<text x="363.8" y="314.5">CS2</text>
<text x="386.9" y="316.5">3</text>
<text x="387" y="312.5">2</text>
<text x="395.2" y="316.1">3</text>
<text x="395.3" y="312.1">2</text>
<text x="215.6" y="322">TC</text>
<text x="224.1" y="319.4">DA3</text>
<text x="238.2" y="319.9">KT32</text>
<text x="308" y="321">P3,3</text>
<text x="327" y="322">#MISO</text>
<text x="363.8" y="322.5">CS4</text>
<text x="363.8" y="318.5">CS3</text>
<text x="387" y="320.5">4</text>
<text x="395.3" y="320.1">4</text>
<text x="167" y="328.5">2</text>
<text x="167.1" y="324.5">1</text>
<text x="216.1" y="326">M</text>
<text x="225.9" y="329.7">~</text>
<text x="237.9" y="329.9">KT33</text>
<text x="261.9" y="324">CAP0</text>
<text x="364" y="326.2">MISO</text>
<text x="386.9" y="324.5">5</text>
<text x="386.9" y="328.5">6</text>
<text x="395.2" y="324.1">5</text>
<text x="395.2" y="328.1">6</text>
<text x="167" y="332.5">3</text>
<text x="180.8" y="332">M</text>
<text x="215.4" y="334">C1</text>
<text x="261.9" y="334">CAP1</text>
<text x="363.8" y="334">MOSI</text>
<text x="363.9" y="330">SCK</text>
<text x="386.9" y="332.5">7</text>
<text x="395.2" y="332.1">7</text>
<text x="167" y="340.5">5</text>
<text x="167" y="336.5">4</text>
<text x="225.9" y="340">~</text>
<text x="237.6" y="341.1">KT34</text>
<text x="254.5" y="341">KT7</text>
<text x="363.8" y="338">M</text>
<text x="386.9" y="340.5">9</text>
<text x="387" y="336.5">8</text>
<text x="395.2" y="340.1">9</text>
<text x="395.3" y="336.1">8</text>
<text x="167" y="344.5">6</text>
<text x="214.9" y="345.2">C2</text>
<text x="262.4" y="345">CAP2</text>
<text x="363.7" y="342">P5</text>
<text x="385.8" y="344.5">10</text>
<text x="394.1" y="344.1">10</text>
<text x="420.2" y="346">W</text>
<text x="428" y="345.5">/7.A1</text>
<text x="225.9" y="350.2">~</text>
<text x="237.2" y="351.4">KT35</text>
<text x="428" y="350">/7.A1</text>
<text x="214.8" y="355.5">C3</text>
<text x="236.4" y="355.3">C</text>
<text x="262.3" y="355">CAP3</text>
<text x="225.9" y="360.4">~</text>
<text x="290.7" y="369">Плата управления СМ3 АТЛА.687254.001-09</text>
</g>
<g font-size="2.9">
<text x="291.9" y="109.2">1</text>
<text x="296" y="109.3">2</text>
<text x="300.2" y="109.3">3</text>
<text x="226" y="242">USO1</text>
<text x="225.8" y="313">USO2</text>
</g>
</svg>
